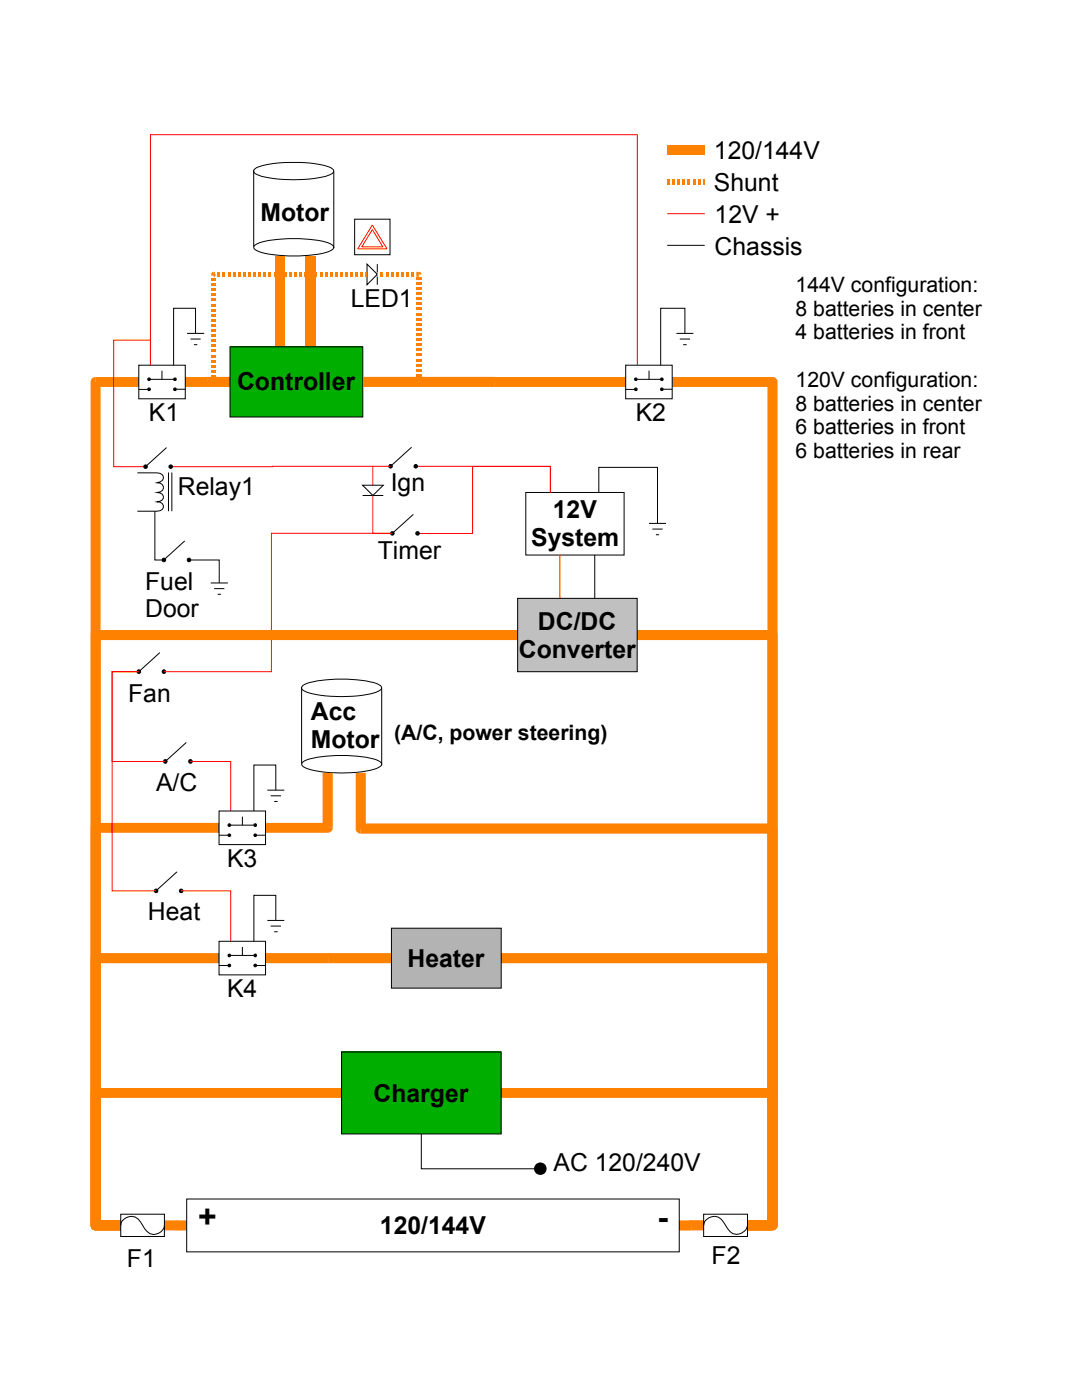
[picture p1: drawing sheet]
<svg xmlns="http://www.w3.org/2000/svg" width="216mm" height="279mm" viewBox="0 0 216 279" stroke-linecap="round" stroke-linejoin="round" font-family="sans-serif">
<g fill="#ff8100">
<path d="M18.1 244.5h1v-.9h5v1.9h-5a.94 .94 0 0 1-1-1z" fill-rule="evenodd"/>
<path d="M18.4 75.5l.2-.2 .5-.1v1h1v168.3h-2v-168.4z" fill-rule="evenodd"/>
<path d="M19.1 75.2h8.6v2h-8.6z" fill-rule="evenodd"/>
<path d="M37 75.2h4.4v1h1a1.06 1.06 0 0 1-1 1h-4.4z" fill-rule="evenodd"/>
<path d="M40.7 75.5l.7-.3v1h1h-2z" fill-rule="evenodd"/>
<path d="M41.4 75.2h4.5v2h-4.5z" fill-rule="evenodd"/>
<path d="M72.4 75.2h26.2a1.06 1.06 0 0 1 1 1h-1v1h-26.2z" fill-rule="evenodd"/>
<path d="M97.6 76.2h2h-1v1a.99 .99 0 0 1-1-1z" fill-rule="evenodd"/>
<path d="M98.6 75.2h26.2v2h-26.2z" fill-rule="evenodd"/>
<path d="M127.1 125.7h27.1a.99 .99 0 0 1 1 1h-1v1h-27.1z" fill-rule="evenodd"/>
<path d="M153.1 126.7h2.1v117.8a1.07 1.07 0 0 1-1 1v-1h-1.1z" fill-rule="evenodd"/>
<path d="M149.2 243.5h5v2h-5z" fill-rule="evenodd"/>
<path d="M134.1 75.2h20.1a.99 .99 0 0 1 1 1h-1v1h-20.1z" fill-rule="evenodd"/>
<path d="M153.1 76.2h2.1v168.3a1.07 1.07 0 0 1-1 1v-1h-1.1z" fill-rule="evenodd"/>
<path d="M149.2 243.5h5v2h-5z" fill-rule="evenodd"/>
<path d="M60.9 51.1h2v18.1h-2z" fill-rule="evenodd"/>
<path d="M54.8 51.1h2v18.1h-2z" fill-rule="evenodd"/>
</g>
<path d="M104.9 98.3h19.6v12.5h-19.6zM118.7 110.7v8.7" fill="none" stroke="#000" stroke-width=".2"/>
<path d="M30 72.9v-46h97.2v46M82.9 93.1h26.9v5.2M111.7 110.7v8.7" fill="none" stroke="#f00" stroke-width=".2"/>
<g fill="#ff8100">
<path d="M32.8 243.6h2.3a.99 .99 0 0 1 1 .9h-1v1h-2.3z" fill-rule="evenodd"/>
<path d="M34 244.5h2.1h-1v1.1a1.06 1.06 0 0 1-1.1-1.1z" fill-rule="evenodd"/>
<path d="M35.1 243.6h2.2v2h-2.2z" fill-rule="evenodd"/>
<path d="M137.3 243.8l.7-.3h2.4v2h-2.4v-1h-1z" fill-rule="evenodd"/>
<path d="M137 244.5h2a1.06 1.06 0 0 1-1 1.1v-1.1z" fill-rule="evenodd"/>
<path d="M135.5 243.6h2.5v2h-2.5z" fill-rule="evenodd"/>
<path d="M18.1 244.5h1v-.9h5v1.9h-5a.94 .94 0 0 1-1-1z" fill-rule="evenodd"/>
<path d="M18.4 217.4l.2-.2 .5-.1v1h1v26.4h-2v-26.6z" fill-rule="evenodd"/>
<path d="M19.1 217.1h49.1v2h-49.1z" fill-rule="evenodd"/>
<path d="M100 217.1h54.2a.99 .99 0 0 1 1 1h-1v1h-54.2z" fill-rule="evenodd"/>
<path d="M153.1 218.1h2.1v26.4a1.07 1.07 0 0 1-1 1v-1h-1.1z" fill-rule="evenodd"/>
<path d="M149.2 243.5h5v2h-5z" fill-rule="evenodd"/>
</g>
<circle cx="107.8" cy="233.2" r="1.25" fill="#000"/>
<path d="M60.2 137.2v15.2M60.4 136.8a15.1 15.1 0 0 1 6.7-1.3 22.7 22.7 0 0 1 8.4 1.1l.4 .2 .3 .5a2.8 2.8 0 0 1-2.4 1.2 29.1 29.1 0 0 1-12.6-.4 1.06 1.06 0 0 1-1-1zM76.2 137.4v15.2M60.5 152a16.3 16.3 0 0 1 7.7-1.2 20.9 20.9 0 0 1 7.3 1l.4 .2 .3 .5a2.8 2.8 0 0 1-2.4 1.2 29 29 0 0 1-12.5-.3 1.06 1.06 0 0 1-1-1.1zM84.1 226.3v7h23" fill="none" stroke="#000" stroke-width=".2"/>
<g fill="#ff8100">
<path d="M18.1 244.5h1v-.9h5v1.9h-5a.94 .94 0 0 1-1-1z" fill-rule="evenodd"/>
<path d="M18.4 164.5l.7-.3v1h1v79.3h-2v-79.4z" fill-rule="evenodd"/>
<path d="M19.1 164.2h24.6v2h-24.6z" fill-rule="evenodd"/>
<path d="M53 164.2h12.4v1h1a1.01 1.01 0 0 1-1 1h-12.4z" fill-rule="evenodd"/>
<path d="M64.4 154.2h2v11h-2z" fill-rule="evenodd"/>
</g>
<g fill="#000">
<circle cx="77.9" cy="93.1" r=".34"/>
<circle cx="83" cy="93.1" r=".35"/>
<circle cx="27.7" cy="134" r=".35"/>
<circle cx="32.7" cy="134" r=".36"/>
<circle cx="33" cy="152" r=".36"/>
<circle cx="38" cy="152" r=".37"/>
<circle cx="31.1" cy="177.8" r=".36"/>
<circle cx="36.1" cy="177.8" r=".37"/>
</g>
<g fill="none" stroke="#000" stroke-width=".2">
<path d="M37.3 66.5h3.4M38 67.7h2M38.7 68.8h.7M39 66.5v-5h-4.4v11.4M82.1 89.3l-4.2 3.8M119.5 98.3v-5h11.7v11.2M37.7 111.8h6v4.5M42.1 116.3h3.4M42.7 117.5h2.1M43.4 118.6h.7M129.5 104.5h3.4M130.2 105.6h2"/>
<path d="M130.9 106.7h.6M31.9 130.2l-4.2 3.9M37.2 148.2l-4.2 3.8M35.3 174l-4.2 3.8"/>
<circle cx="77.9" cy="93.1" r=".35"/>
<circle cx="82.9" cy="93.1" r=".35"/>
<circle cx="27.7" cy="134" r=".36"/>
<circle cx="32.7" cy="134" r=".36"/>
<circle cx="33" cy="152" r=".36"/>
<circle cx="38" cy="152" r=".36"/>
<circle cx="31.1" cy="177.8" r=".36"/>
<circle cx="36.1" cy="177.8" r=".36"/>
</g>
<path d="M109.8 98.3v-5.2h-15.5v13.4h-11M33 152h-10.6v-17.9h5.3h-5.3v43.7h8.7" fill="none" stroke="#f00" stroke-width=".2"/>
<g fill="#ff8100">
<path d="M71 154.2h2v11.2h-1v1a1.07 1.07 0 0 1-1-1z" fill-rule="evenodd"/>
<path d="M72 164.4h82.2a1.06 1.06 0 0 1 1 1h-1v1h-82.2z" fill-rule="evenodd"/>
<path d="M153.1 165.4h2.1v79.1a1.07 1.07 0 0 1-1 1v-1h-1.1z" fill-rule="evenodd"/>
<path d="M149.2 243.5h5v2h-5z" fill-rule="evenodd"/>
</g>
<path d="M38 152h8v9.9" fill="none" stroke="#f00" stroke-width=".2"/>
<path d="M53.3 157.7h3.4M54 158.8h2.1M54.7 159.9h.7M55 157.7v-5h-4.3v9.2" fill="none" stroke="#000" stroke-width=".2"/>
<g fill="#ff8100">
<path d="M18.1 244.5h1v-.9h5v1.9h-5a.94 .94 0 0 1-1-1z" fill-rule="evenodd"/>
<path d="M18.5 190.4l.6-.2v1h1v53.3h-2v-53.4z" fill-rule="evenodd"/>
<path d="M19.1 190.2h24.6v2h-24.6z" fill-rule="evenodd"/>
</g>
<path d="M53.3 183.7h3.4M54 184.8h2.1M54.7 185.9h.7M55 183.7v-5h-4.3v9.2" fill="none" stroke="#000" stroke-width=".2"/>
<g fill="#ff8100">
<path d="M53 190.2h12.5a.94 .94 0 0 1 1 1h-1v1h-12.5z" fill-rule="evenodd"/>
<path d="M64.6 191.2h1.9h-1v1a.97 .97 0 0 1-.9-1z" fill-rule="evenodd"/>
<path d="M65.5 190.2h12.6v2h-12.6z" fill-rule="evenodd"/>
<path d="M100 190.2h54.2a1.06 1.06 0 0 1 1 1h-1v1h-54.2z" fill-rule="evenodd"/>
<path d="M153.1 191.2h2.1v53.3a1.07 1.07 0 0 1-1 1v-1h-1.1z" fill-rule="evenodd"/>
<path d="M149.2 243.5h5v2h-5z" fill-rule="evenodd"/>
</g>
<path d="M78.3 106.4h-24.1v27.7h-21.5M36.1 177.8h9.9v10.1" fill="none" stroke="#f00" stroke-width=".2"/>
<g fill="#000">
<circle cx="78.3" cy="106.5" r=".35"/>
<circle cx="83.3" cy="106.5" r=".34"/>
</g>
<g fill="none" stroke="#000" stroke-width=".2">
<path d="M82.5 102.7l-4.2 3.7"/>
<circle cx="78.3" cy="106.4" r=".35"/>
<circle cx="83.3" cy="106.4" r=".36"/>
</g>
<g fill="#ff8100">
<path d="M133.1 29h7.4v2h-7.4z" fill-rule="evenodd"/>
<path d="M133.1 35.8h.6v1h-.6z" fill-rule="evenodd"/>
<path d="M134.2 35.8h.5v1h-.5z" fill-rule="evenodd"/>
<path d="M135.2 35.8h.5v1h-.5z" fill-rule="evenodd"/>
<path d="M136.2 35.8h.5v1h-.5z" fill-rule="evenodd"/>
<path d="M137.2 35.8h.5v1h-.5z" fill-rule="evenodd"/>
<path d="M138.3 35.8h.4v1h-.4z" fill-rule="evenodd"/>
<path d="M139.3 35.8h.5v1h-.5z" fill-rule="evenodd"/>
<path d="M140.3 35.8h.3v1h-.3z" fill-rule="evenodd"/>
</g>
<path d="M73.2 52.7l2.1 2.1-2.1 2zM75.3 52.7v4.1M133.1 49h7.5M72.4 96.8h4.1l-2.1 2.1zM72.4 98.9h4.1" fill="none" stroke="#000" stroke-width=".2"/>
<path d="M133.1 42.7h7.6M74.4 98.9v7.5h3.9M77.9 93.1h-3.5v3.7" fill="none" stroke="#f00" stroke-width=".2"/>
<g fill="#ff8100">
<path d="M45.4 75.7h.5v1h-.5z" fill-rule="evenodd"/>
<path d="M44.3 75.7h.6v1h-.6z" fill-rule="evenodd"/>
<path d="M43.3 75.7h.6v1h-.6z" fill-rule="evenodd"/>
<path d="M42.6 75.7h.2v1h-.3l-.3-.3-.1-.2h.5z" fill-rule="evenodd"/>
<path d="M42.1 75.9h1v.3h-1z" fill-rule="evenodd"/>
<path d="M42.1 74.9h1v.5h-1z" fill-rule="evenodd"/>
<path d="M42.1 73.9h1v.5h-1z" fill-rule="evenodd"/>
<path d="M42.1 72.8h1v.5h-1z" fill-rule="evenodd"/>
<path d="M42.1 71.8h1v.6h-1z" fill-rule="evenodd"/>
<path d="M42.1 70.8h1v.5h-1z" fill-rule="evenodd"/>
<path d="M42.1 69.8h1v.5h-1z" fill-rule="evenodd"/>
<path d="M42.1 68.8h1v.5h-1z" fill-rule="evenodd"/>
<path d="M42.1 67.7h1v.6h-1z" fill-rule="evenodd"/>
<path d="M42.1 66.7h1v.5h-1z" fill-rule="evenodd"/>
<path d="M42.1 65.7h1v.5h-1z" fill-rule="evenodd"/>
<path d="M42.1 64.7h1v.5h-1z" fill-rule="evenodd"/>
<path d="M42.1 63.7h1v.5h-1z" fill-rule="evenodd"/>
<path d="M42.1 62.7h1v.4h-1z" fill-rule="evenodd"/>
<path d="M42.1 61.6h1v.5h-1z" fill-rule="evenodd"/>
<path d="M42.1 60.6h1v.5h-1z" fill-rule="evenodd"/>
<path d="M42.1 59.6h1v.5h-1z" fill-rule="evenodd"/>
<path d="M42.1 58.6h1v.5h-1z" fill-rule="evenodd"/>
<path d="M42.1 57.5h1v.6h-1z" fill-rule="evenodd"/>
<path d="M42.1 56.5h1v.5h-1z" fill-rule="evenodd"/>
<path d="M42.1 55.5h1v.5h-1z" fill-rule="evenodd"/>
<path d="M42.3 54.4l.3-.1v.5h.5v.2h-1z" fill-rule="evenodd"/>
<path d="M42.6 54.3h.3v.9h-.3z" fill-rule="evenodd"/>
<path d="M43.4 54.3h.5v.9h-.5z" fill-rule="evenodd"/>
<path d="M44.4 54.3h.5v.9h-.5z" fill-rule="evenodd"/>
<path d="M45.4 54.3h.6v.9h-.6z" fill-rule="evenodd"/>
<path d="M46.5 54.3h.5v.9h-.5z" fill-rule="evenodd"/>
<path d="M47.5 54.3h.5v.9h-.5z" fill-rule="evenodd"/>
<path d="M48.5 54.3h.5v.9h-.5z" fill-rule="evenodd"/>
<path d="M49.5 54.3h.5v.9h-.5z" fill-rule="evenodd"/>
<path d="M50.6 54.3h.4v.9h-.4z" fill-rule="evenodd"/>
<path d="M51.6 54.3h.5v.9h-.5z" fill-rule="evenodd"/>
<path d="M52.6 54.3h.5v.9h-.5z" fill-rule="evenodd"/>
<path d="M53.6 54.3h.5v.9h-.5z" fill-rule="evenodd"/>
<path d="M54.6 54.3h.5v.9h-.5z" fill-rule="evenodd"/>
<path d="M55.6 54.3h.6v.9h-.6z" fill-rule="evenodd"/>
<path d="M56.7 54.3h.5v.9h-.5z" fill-rule="evenodd"/>
<path d="M57.7 54.3h.5v.9h-.5z" fill-rule="evenodd"/>
<path d="M58.7 54.3h.5v.9h-.5z" fill-rule="evenodd"/>
<path d="M59.7 54.3h.5v.9h-.5z" fill-rule="evenodd"/>
<path d="M60.7 54.3h.5v.9h-.5z" fill-rule="evenodd"/>
<path d="M61.8 54.3h.5v.9h-.5z" fill-rule="evenodd"/>
<path d="M62.8 54.3h.5v.9h-.5z" fill-rule="evenodd"/>
<path d="M63.8 54.3h.5v.9h-.5z" fill-rule="evenodd"/>
<path d="M64.8 54.3h.5v.9h-.5z" fill-rule="evenodd"/>
<path d="M65.8 54.3h.6v.9h-.6z" fill-rule="evenodd"/>
<path d="M66.9 54.3h.5v.9h-.5z" fill-rule="evenodd"/>
<path d="M67.9 54.3h.5v.9h-.5z" fill-rule="evenodd"/>
<path d="M68.9 54.3h.5v.9h-.5z" fill-rule="evenodd"/>
<path d="M69.9 54.3h.5v.9h-.5z" fill-rule="evenodd"/>
<path d="M70.9 54.3h.5v.9h-.5z" fill-rule="evenodd"/>
<path d="M72 54.3h.5v.9h-.5z" fill-rule="evenodd"/>
<path d="M73 54.3h.2v.9h-.2z" fill-rule="evenodd"/>
<path d="M72.4 75.7h.5v1h-.5z" fill-rule="evenodd"/>
<path d="M73.4 75.7h.5v1h-.5z" fill-rule="evenodd"/>
<path d="M74.4 75.7h.6v1h-.6z" fill-rule="evenodd"/>
<path d="M75.5 75.7h.5v1h-.5z" fill-rule="evenodd"/>
<path d="M76.5 75.7h.5v1h-.5z" fill-rule="evenodd"/>
<path d="M77.5 75.7h.5v1h-.5z" fill-rule="evenodd"/>
<path d="M78.5 75.7h.5v1h-.5z" fill-rule="evenodd"/>
<path d="M79.6 75.7h.4v1h-.4z" fill-rule="evenodd"/>
<path d="M80.6 75.7h.5v1h-.5z" fill-rule="evenodd"/>
<path d="M81.6 75.7h.5v1h-.5z" fill-rule="evenodd"/>
<path d="M82.6 75.7h.5v1h-.5z" fill-rule="evenodd"/>
<path d="M83.1 75.7h1v.5h-1z" fill-rule="evenodd"/>
<path d="M83.1 74.6h1v.6h-1z" fill-rule="evenodd"/>
<path d="M83.1 73.6h1v.6h-1z" fill-rule="evenodd"/>
<path d="M83.1 72.6h1v.5h-1z" fill-rule="evenodd"/>
<path d="M83.1 71.6h1v.5h-1z" fill-rule="evenodd"/>
<path d="M83.1 70.6h1v.5h-1z" fill-rule="evenodd"/>
<path d="M83.1 69.6h1v.5h-1z" fill-rule="evenodd"/>
<path d="M83.1 68.5h1v.5h-1z" fill-rule="evenodd"/>
<path d="M83.1 67.5h1v.5h-1z" fill-rule="evenodd"/>
<path d="M83.1 66.5h1v.5h-1z" fill-rule="evenodd"/>
<path d="M83.1 65.5h1v.5h-1z" fill-rule="evenodd"/>
<path d="M83.1 64.5h1v.5h-1z" fill-rule="evenodd"/>
<path d="M83.1 63.4h1v.6h-1z" fill-rule="evenodd"/>
<path d="M83.1 62.4h1v.5h-1z" fill-rule="evenodd"/>
<path d="M83.1 61.4h1v.5h-1z" fill-rule="evenodd"/>
<path d="M83.1 60.4h1v.5h-1z" fill-rule="evenodd"/>
<path d="M83.1 59.4h1v.5h-1z" fill-rule="evenodd"/>
<path d="M83.1 58.3h1v.5h-1z" fill-rule="evenodd"/>
<path d="M83.1 57.3h1v.5h-1z" fill-rule="evenodd"/>
<path d="M83.1 56.3h1v.5h-1z" fill-rule="evenodd"/>
<path d="M83.1 55.3h1v.5h-1z" fill-rule="evenodd"/>
<path d="M83.6 54.3l.3 .1 .2 .4h-1h.5z" fill-rule="evenodd"/>
<path d="M83.1 54.3h.5v.9h-.5z" fill-rule="evenodd"/>
<path d="M82.1 54.3h.5v.9h-.5z" fill-rule="evenodd"/>
<path d="M81 54.3h.6v.9h-.6z" fill-rule="evenodd"/>
<path d="M80 54.3h.5v.9h-.5z" fill-rule="evenodd"/>
<path d="M79 54.3h.5v.9h-.5z" fill-rule="evenodd"/>
<path d="M78 54.3h.5v.9h-.5z" fill-rule="evenodd"/>
<path d="M77 54.3h.5v.9h-.5z" fill-rule="evenodd"/>
<path d="M76 54.3h.4v.9h-.4z" fill-rule="evenodd"/>
<path d="M75.3 54.3h.1v.9h-.1z" fill-rule="evenodd"/>
</g>
<path d="M70.8 43.7h7v7.1h-7z" fill="none" stroke="#000" stroke-width=".2"/>
<path d="M74.3 44.9l2.9 4.8h-5.8zM74.3 45.8l2.1 3.5h-4.2z" fill="none" stroke="#f00" stroke-width=".2"/>
<g fill="#ff8100">
<path d="M18.1 244.5h1v-.9h5v1.9h-5a.94 .94 0 0 1-1-1z" fill-rule="evenodd"/>
<path d="M18.5 125.9l.6-.2v1h1v117.8h-2v-117.9z" fill-rule="evenodd"/>
<path d="M19.1 125.7h84.2v2h-84.2z" fill-rule="evenodd"/>
</g>
<path d="M30 72.9v-5h-7.3v25.2h6.3M74.4 93.1h-40.4" fill="none" stroke="#f00" stroke-width=".2"/>
<g fill="#000">
<circle cx="29" cy="93.1" r=".35"/>
<circle cx="34.1" cy="93.1" r=".35"/>
</g>
<g fill="none" stroke="#000" stroke-width=".2">
<path d="M27.4 94.4h3.3a2.03 2.03 0 0 1 1.9 .7v.4l-.2 .4-1.1 .4 .7 .1a.92 .92 0 0 1 .6 .9 .92 .92 0 0 1-.6 .9l-.7 .1 .7 .1 .4 .2 .2 .4v.4l-.2 .4-1.1 .4h.7a.88 .88 0 0 1 .6 .9 .88 .88 0 0 1-.6 .8l-4.6 .1M33.2 89.3l-4.2 3.8M33.6 94.3v7.7M34.3 94.3v7.7"/>
<circle cx="29" cy="93.1" r=".35"/>
<circle cx="34.1" cy="93.1" r=".36"/>
</g>
<path d="M78.1 185.2h21.9v12h-21.9z" fill-rule="evenodd" fill="#b3b3b3"/>
<path d="M78.1 185.2h21.9v12h-21.9z" fill="none" stroke="#000" stroke-width=".2"/>
<path d="M68.2 209.9h31.8v16.4h-31.8z" fill-rule="evenodd" fill="#00ae00"/>
<g fill="none" stroke="#000" stroke-width=".2">
<path d="M43.7 161.9h9.3v6.7h-9.3zM43.7 166.7h1.8M46 164.7h4.7M48.4 163v1.7M51.2 166.7h1.8M43.7 187.9h9.3v6.7h-9.3zM43.7 192.7h1.8M46 190.7h4.7M48.4 189v1.7M51.2 192.7h1.8M68.2 209.9h31.8v16.4h-31.8zM37.3 239.3h98.2v10.5h-98.2z"/>
<path d="M24.1 242.3h8.7v4.5h-8.7zM24.1 244.5a2.12 2.12 0 0 1 1.7-1.7 2.12 2.12 0 0 1 2.2 1.1 5.5 5.5 0 0 0 1.9 2.3 2.16 2.16 0 0 0 2.9-1.7M140.4 242.3h8.8v4.5h-8.8zM140.4 244.5a2.12 2.12 0 0 1 1.7-1.7 2.12 2.12 0 0 1 2.3 1.1 6.3 6.3 0 0 0 1.8 2.3 2.23 2.23 0 0 0 3-1.7"/>
<circle cx="45.7" cy="166.7" r=".25"/>
<circle cx="45.8" cy="164.7" r=".26"/>
<circle cx="50.9" cy="166.7" r=".25"/>
<circle cx="50.9" cy="164.7" r=".26"/>
<circle cx="45.7" cy="190.7" r=".27"/>
<circle cx="45.8" cy="192.7" r=".26"/>
<circle cx="50.9" cy="190.7" r=".27"/>
<circle cx="50.9" cy="192.7" r=".26"/>
</g>
<g fill="#000">
<circle cx="45.8" cy="166.7" r=".26"/>
<circle cx="45.8" cy="164.7" r=".26"/>
<circle cx="50.9" cy="164.7" r=".26"/>
<circle cx="50.9" cy="166.7" r=".25"/>
<circle cx="45.8" cy="192.7" r=".27"/>
<circle cx="45.8" cy="190.7" r=".27"/>
<circle cx="50.9" cy="190.7" r=".26"/>
<circle cx="50.9" cy="192.7" r=".26"/>
</g>
<path d="M103.3 119.4h23.8v14.7h-23.8z" fill-rule="evenodd" fill="#c0c0c0"/>
<g fill="none" stroke="#000" stroke-width=".2">
<path d="M27.7 72.9h9.3v6.7h-9.3zM27.7 77.7h1.8M30 75.7h4.6M32.3 74v1.7M35.2 77.7h1.8M103.3 119.4h23.8v14.7h-23.8z"/>
<circle cx="29.7" cy="77.7" r=".27"/>
<circle cx="29.7" cy="75.7" r=".26"/>
<circle cx="34.9" cy="77.7" r=".27"/>
<circle cx="34.9" cy="75.7" r=".26"/>
</g>
<g fill="#000">
<circle cx="29.8" cy="77.7" r=".27"/>
<circle cx="29.8" cy="75.7" r=".27"/>
<circle cx="34.9" cy="77.7" r=".26"/>
<circle cx="34.9" cy="75.7" r=".26"/>
</g>
<path d="M45.9 69.2h26.5v14h-26.5z" fill-rule="evenodd" fill="#00ae00"/>
<g fill="none" stroke="#000" stroke-width=".2">
<path d="M50.6 34v15.2M50.7 33.9a5.2 5.2 0 0 1 3-1.1 26.9 26.9 0 0 1 12.3 .6l.5 .5 .1 .2a2.69 2.69 0 0 1-2.4 1.2 29.1 29.1 0 0 1-12.5-.3 1.01 1.01 0 0 1-1-1.1zM66.6 34.3v15.2M50.9 48.9a16.3 16.3 0 0 1 7.7-1.3 16.3 16.3 0 0 1 7.7 1.3 .51 .51 0 0 1 .3 .5 .51 .51 0 0 1-.3 .4 16.3 16.3 0 0 1-7.7 1.3 16.3 16.3 0 0 1-7.7-1.3 .51 .51 0 0 1-.3-.4 .51 .51 0 0 1 .3-.5zM45.9 69.2h26.5v14h-26.5zM124.8 72.9h9.3v6.7h-9.3zM124.8 77.7h1.8M127.1 75.7h4.7M129.5 74v1.7M132.3 77.7h1.8M135 66.5h3.4M135.6 67.7h2.1"/>
<path d="M136.3 68.8h.7M136.7 66.5v-5h-4.9v11.4M30.9 102v9.8h1.8M36.9 107.9l-4.2 3.9"/>
<circle cx="126.9" cy="77.7" r=".27"/>
<circle cx="126.9" cy="75.7" r=".26"/>
<circle cx="132.1" cy="77.7" r=".27"/>
<circle cx="132.1" cy="75.7" r=".26"/>
<circle cx="32.7" cy="111.8" r=".35"/>
<circle cx="37.7" cy="111.8" r=".35"/>
</g>
<g fill="#000">
<circle cx="126.9" cy="77.7" r=".27"/>
<circle cx="126.9" cy="75.7" r=".26"/>
<circle cx="132.1" cy="77.7" r=".26"/>
<circle cx="132.1" cy="75.7" r=".26"/>
<circle cx="32.7" cy="111.8" r=".36"/>
<circle cx="37.7" cy="111.8" r=".35"/>
</g>
<g font-size="6.3">
<text x="39.5" y="245.1">+</text>
<text x="131.2" y="245.1">-</text>
</g>
<g font-size="4.9">
<text x="142.5" y="31.8">120/144V</text>
<text x="142.5" y="38.2">Shunt</text>
<text x="52" y="44.1">Motor</text>
<text x="142.6" y="44.5">12V +</text>
<text x="142.6" y="50.8">Chassis</text>
<text x="70" y="61.3">LED1</text>
<text x="47.3" y="77.9">Controller</text>
<text x="29.7" y="84.1">K1</text>
<text x="126.9" y="84.1">K2</text>
<text x="35.5" y="98.8">Relay1</text>
<text x="78" y="97.9">Ign</text>
<text x="110.3" y="103.5">12V</text>
<text x="75.4" y="111.6">Timer</text>
<text x="106" y="109">System</text>
<text x="29" y="117.7">Fuel</text>
<text x="29" y="123.2">Door</text>
<text x="107.4" y="125.7">DC/DC</text>
<text x="103.5" y="131.2">Converter</text>
<text x="25.6" y="140.1">Fan</text>
<text x="62" y="143.7">Acc</text>
<text x="62" y="149.2">Motor</text>
<text x="31.2" y="157.8">A/C</text>
<text x="45.3" y="173.1">K3</text>
<text x="29.5" y="183.6">Heat</text>
<text x="81.3" y="193">Heater</text>
<text x="45.3" y="199">K4</text>
<text x="74.5" y="219.9">Charger</text>
<text x="110.5" y="233.7">AC 120/240V</text>
<text x="75.8" y="246.3">120/144V</text>
<text x="25.3" y="252.8">F1</text>
<text x="142" y="252.3">F2</text>
</g>
<g font-size="4.2">
<text x="158.7" y="58.2">144V configuration:</text>
<text x="158.7" y="63">8 batteries in center</text>
<text x="158.7" y="67.7">4 batteries in front</text>
<text x="158.7" y="77.2">120V configuration:</text>
<text x="158.7" y="82">8 batteries in center</text>
<text x="158.7" y="86.7">6 batteries in front</text>
<text x="158.7" y="91.4">6 batteries in rear</text>
<text x="78.7" y="147.7">(A/C, power steering)</text>
</g>
</svg>
